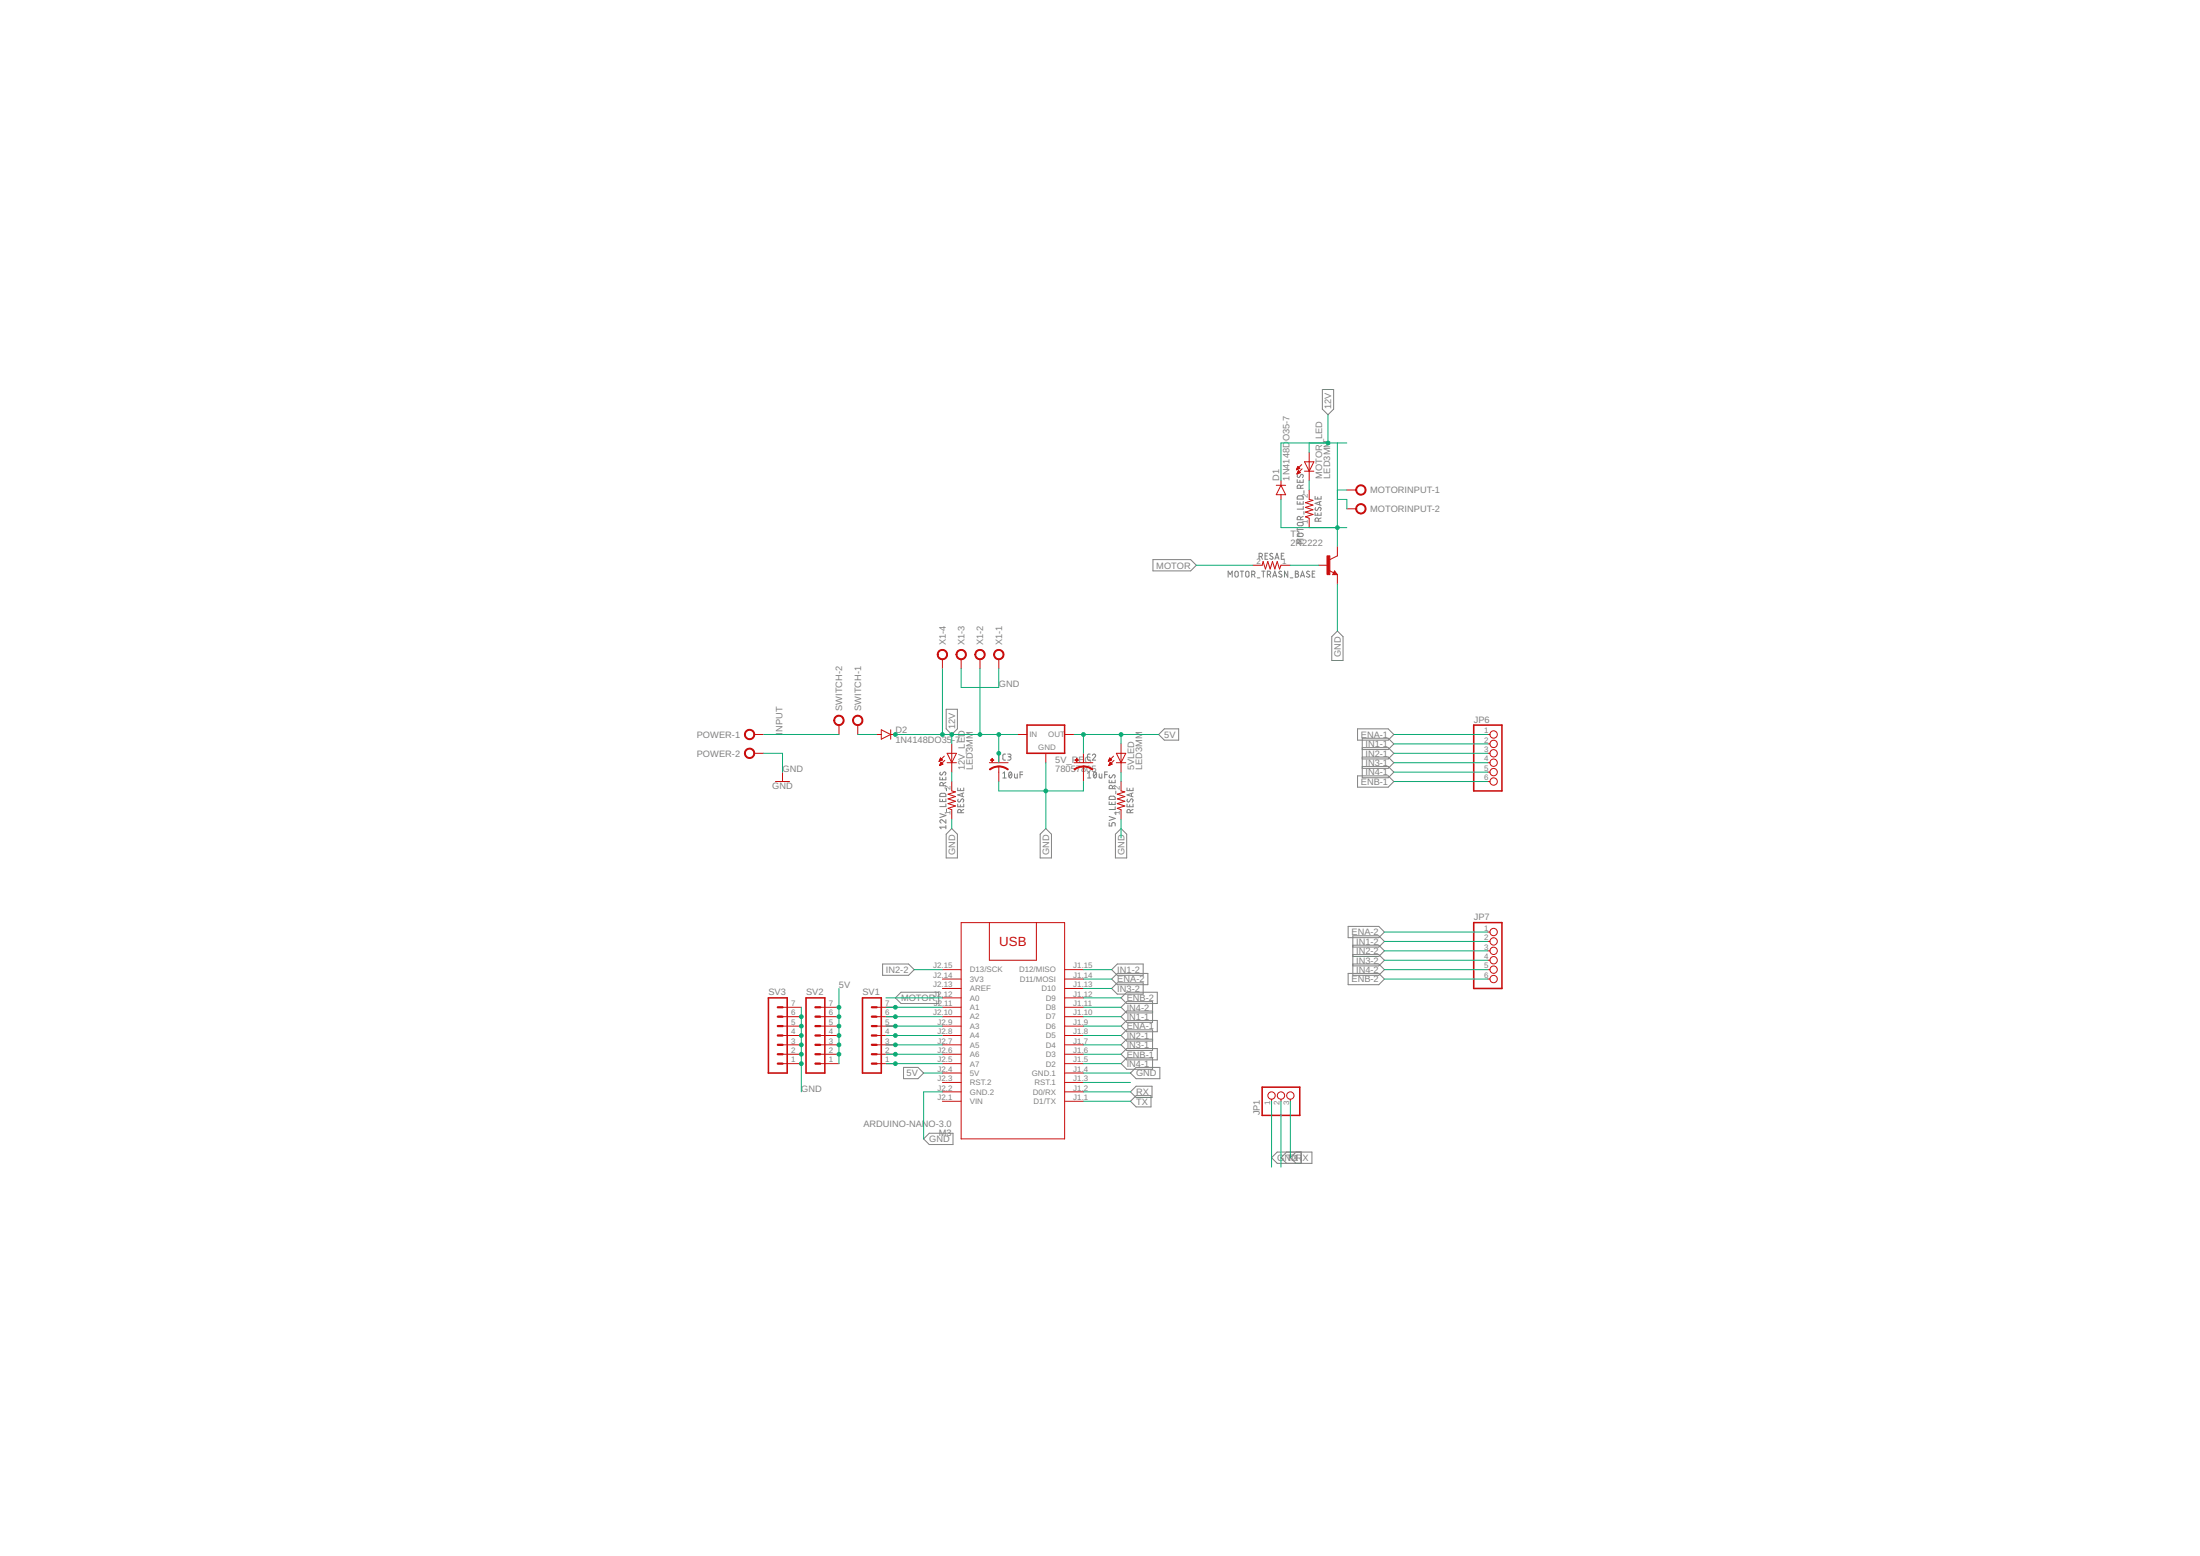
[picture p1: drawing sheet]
<svg xmlns="http://www.w3.org/2000/svg" width="594mm" height="420mm" viewBox="0 0 594 420" stroke-linecap="round" stroke-linejoin="round" font-family="sans-serif">
<g fill="none" stroke="#808080" stroke-width=".27">
<path d="M357.1 105.2h3v5.3l-1.5 1.5-1.5-1.5zM350.3 129.5v.7h1.6v-.7M350.3 135.4v.7h1.6v-.7M350.4 134l1.2-.1 .3 .3v.6h-1.6zM350.4 128.2a.41 .41 0 0 0-.1 .6 .41 .41 0 0 0 .6 .1l.3-.6a.38 .38 0 0 1 .6-.2 .38 .38 0 0 1 .1 .6l-.2 .3M351 129.7v.5M351 135.6v.5M351.2 131.8v-.4a.46 .46 0 0 0-.5-.5 .46 .46 0 0 0-.4 .5v.4h1.6M351.9 139.4l-.7 .4M351.9 136.8v.7h-1.6M351.9 130.9l-.7 .4M352.1 132.5v.7"/>
<path d="M352.1 138.1v.8M355.1 134v.7h1.6v-.7M355.1 138.4v.7h1.6v-.7M355.3 137.1l-.1 .2a.38 .38 0 0 0 .1 .5 .38 .38 0 0 0 .5-.1l.3-.5a.44 .44 0 0 1 .7 0 .44 .44 0 0 1-.3 .7M355.8 134.2v.5M355.8 138.6v.5M356.3 135.5v.8M356.7 139.8l-.7 .4M356.7 135.4l-1.6 .5 1.6 .6M311.3 151.1h10.2l1.5 1.5-1.5 1.6h-10.2zM331.6 155.9v-1.7l.6 .9 .5-.9v1.7M333.6 154.3h.6l.2 1.1a.46 .46 0 0 1-.5 .5 .46 .46 0 0 1-.4-.5z"/>
<path d="M334.9 154.2h.9M335.4 154.2v1.7M336.5 154.3h.6l.2 1.1a.44 .44 0 0 1-.5 .5 .44 .44 0 0 1-.4-.5zM338 155.1h.5a.46 .46 0 0 0 .4-.4 .46 .46 0 0 0-.4-.5h-.5v1.7M338.5 155.1l.4 .8M339.5 156h.7M340 150.3h.5a.46 .46 0 0 0 .4-.5 .46 .46 0 0 0-.4-.4h-.5v1.6M340.6 150.3l.3 .7M340.7 154.2h.9M341.1 154.2v1.7M341.6 150.1h.6M342.2 155.1h.5a.46 .46 0 0 0 .4-.4 .46 .46 0 0 0-.4-.5h-.5v1.7"/>
<path d="M342.3 149.4h-.7v1.6h.7M342.8 155.1l.3 .8M343.7 149.5l-.2-.1a.38 .38 0 0 0-.5 .2 .38 .38 0 0 0 .1 .5l.5 .2a.4 .4 0 0 1 0 .7 .4 .4 0 0 1-.6-.1l-.1-.1M343.7 155.9l.5-1.7 .6 1.7M343.8 155.4h.8M344.3 151l.5-1.6 .6 1.6M344.4 150.6h.8M346 150.1h.5M346.1 154.4l-.2-.1a.38 .38 0 0 0-.5 .1 .38 .38 0 0 0 .1 .5l.5 .3a.44 .44 0 0 1-.1 .7 .44 .44 0 0 1-.6-.3M346.7 149.4h-.7v1.6h.7M347.7 154.2v1.7l-.8-1.7v1.7M348.4 156h.7"/>
<path d="M349.8 154.2h.4a.36 .36 0 0 1 .4 .4 .36 .36 0 0 1-.4 .3 .46 .46 0 0 1 .5 .5 .46 .46 0 0 1-.5 .5h-.4zM349.8 154.9h.4M350.3 143h1.6M350.3 142.5v.9M350.4 144.1l1.1-.1a.46 .46 0 0 1 .4 .4 .46 .46 0 0 1-.4 .5l-1.1-.2-.1-.3zM350.4 141.2l1.1-.1a.46 .46 0 0 1 .4 .4 .46 .46 0 0 1-.4 .5l-1.1-.2-.1-.3zM351.2 155.9l.5-1.7 .6 1.7M351.2 140.3v-.4a.46 .46 0 0 0-.5-.5 .46 .46 0 0 0-.4 .5v.4h1.6M351.3 155.4h.8M351.9 145.6h-1.6l.9 .6-.9 .5h1.6M353.6 154.4l-.2-.1a.37 .37 0 0 0-.5 .1 .37 .37 0 0 0 .1 .5l.5 .3a.4 .4 0 0 1 .1 .6 .4 .4 0 0 1-.6-.1l-.2-.1M354.4 154.9h.5"/>
<path d="M355.1 154.2h-.7v1.7h.7M356 140.7v-.4a.46 .46 0 0 0-.4-.5 .46 .46 0 0 0-.5 .5v.4h1.6M361.1 170.4l1.6 1.5v6.5h-3.1v-6.5zM255.5 191.5h3v5.3l-1.5 1.5-1.5-1.5zM312.9 198.3l1.5-1.5h3.9v3.1h-3.9zM366.6 196.8h8.3l1.5 1.5-1.5 1.6h-8.3zM253.8 209.8v.8h1.6v-.8M253.8 215.7v.8h1.6v-.8M253.8 219.7l1.6 .5-1.6 .6M253.9 214.3l1.2-.1 .3 .3v.6h-1.6zM253.9 208.5l-.1 .2a.38 .38 0 0 0 .1 .5 .38 .38 0 0 0 .6-.1l.2-.5a.44 .44 0 0 1 .7 .1 .44 .44 0 0 1-.2 .6M254.5 210v.6"/>
<path d="M254.5 215.9v.6M254.7 212.2v-.5a.46 .46 0 0 0-.5-.4 .46 .46 0 0 0-.4 .4v.5h1.6M255.4 217.1v.7h-1.6M255.4 211.3l-.7 .3M255.6 212.8v.8M255.6 218.5v.7M258.6 217.1v.7h1.6v-.7M258.6 212.8v.7h1.6v-.7M258.7 215.8v.2a.38 .38 0 0 0 .1 .5 .38 .38 0 0 0 .5-.1l.3-.5a.41 .41 0 0 1 .6-.1 .41 .41 0 0 1-.1 .7l-.1 .1M259.3 212.9v.6M259.3 217.3v.5M259.5 219.5v-.5a.46 .46 0 0 0-.4-.4 .46 .46 0 0 0-.5 .4v.5h1.6"/>
<path d="M259.8 214.2v.9M260.2 218.6l-.7 .3M260.2 214.1l-1.6 .6 1.6 .5M270.8 208.8l.5-.4v1.7M270.8 210.1h.9M271.5 203.6h-.5l-.2 .4v1l.7 .3M272.1 203.6h.5a.36 .36 0 0 1 .4 .4 .36 .36 0 0 1-.4 .3h-.3M272.6 204.3a.46 .46 0 0 1 .4 .5 .46 .46 0 0 1-.4 .5h-.5M272.6 208.6l.2-.2a.88 .88 0 0 1 .5 .9 .88 .88 0 0 1-.6 .7l-.3-.5zM273.2 208.8l-.7 .9M274 209v.9l.2 .2h.5v-1.1M275.4 209.2h.8"/>
<path d="M276.2 208.4h-.8v1.7M293.7 210.1h.9M293.7 208.8l.4-.4v1.7M294.4 203.6h-.5l-.2 .4v1l.7 .3M295 204a.44 .44 0 0 1 .6-.4 .44 .44 0 0 1 .1 .7l-.7 1h.9M295.4 208.6l.3-.2a.88 .88 0 0 1 .4 .9 .88 .88 0 0 1-.5 .7l-.3-.5zM296 208.8l-.7 .9M296.8 209v.9l.3 .2h.4v-1.1M298.3 209.2h.7M299 208.4h-.7v1.7M299.5 210.6v.7h1.6v-.7M299.5 216.5v.7h1.6v-.7"/>
<path d="M299.6 215.1l1.2-.1 .3 .3v.6h-1.6zM299.6 209.3a.41 .41 0 0 0 0 .6 .41 .41 0 0 0 .6 0l.3-.5a.44 .44 0 0 1 .7 0 .44 .44 0 0 1-.3 .7M300.2 210.8v.5M300.2 216.7v.5M300.4 213v-.5a.44 .44 0 0 0-.4-.5 .44 .44 0 0 0-.5 .5v.5h1.6M301.1 217.9v.7h-1.6M301.1 212l-.7 .4M301.3 213.6v.7M301.3 219.2v.8M304.3 212.8v.7h1.7v-.7M304.3 217.1v.7h1.7v-.7M304.5 215.8a.41 .41 0 0 0-.1 .6 .41 .41 0 0 0 .6 0l.3-.5a.45 .45 0 0 1 .7 .1 .45 .45 0 0 1-.3 .6"/>
<path d="M305.1 212.9v.6M305.1 217.3v.5M305.2 219.5v-.5a.44 .44 0 0 0-.4-.4 .44 .44 0 0 0-.5 .4v.5h1.7M305.5 214.2v.9M306 218.6l-.8 .3M306 214.1l-1.7 .6 1.7 .5M366.6 209.5h8.3l1.5 1.5-1.5 1.6h-8.3zM367.9 201.9h7l1.5 1.5-1.5 1.5h-7M367.9 202.4h7l1.5-1.5-1.5-1.6h-7v10.7h7l1.5-1.5-1.5-1.5h-7M367.9 204.4h7l1.5 1.6-1.5 1.5h-7M255.4 221.3v.9l-.9-.7a.45 .45 0 0 0-.7 .1 .45 .45 0 0 0 .3 .6M255.4 223.4h-1.6l.3 .4"/>
<path d="M255.4 222.9v.9M257 223.7l1.5 1.6v6.4h-3v-6.4zM280.9 225.3l1.5-1.6 1.5 1.6v6.4h-3zM299.5 222.1v.9h.7v-.5a.46 .46 0 0 1 .5-.4 .46 .46 0 0 1 .4 .4v.5M299.5 220.5l1.6 .5-1.6 .6M301.2 225.3l1.5-1.6 1.5 1.6v6.4h-3zM364 250.1h8.3l1.5 1.6-1.5 1.5h-8.3zM365.3 255.7h7l1.5-1.5-1.5-1.5h-7v10.7h7l1.5-1.6-1.5-1.5h-7M365.3 255.2h7l1.5 1.6-1.5 1.5h-7M365.3 257.8h7l1.5 1.5-1.5 1.5h-7M238.3 260.3h7l1.6 1.5-1.6 1.6h-7zM241.8 269.5l1.5-1.6h10.2v3.1h-10.2z"/>
<path d="M300.2 264.4l1.5-1.6h8.3v3.1h-8.3zM300.2 261.8l1.5-1.5h7v3.1h-7zM300.2 266.9l1.5-1.5h7v3h-7zM302.7 277.1l1.5-1.6h8.3v3.1h-8.3zM302.7 269.5l1.5-1.6h8.3v3.1h-8.3zM311.2 273h-7l-1.5 1.5 1.5 1.6h7v-5.6h-7l-1.5 1.5 1.5 1.5h7M364 262.8h8.3l1.5 1.6-1.5 1.5h-8.3zM244 288.2h3.9l1.5 1.6-1.5 1.5h-3.9zM302.7 284.7l1.5-1.6h8.3v3.1h-8.3zM304.2 285.7h7v3h-7l-1.5-1.5zM305.3 289.8l1.5-1.6h6.4v3.1h-6.4zM305.3 294.8l1.5-1.5h4.3v3.1h-4.3z"/>
<path d="M305.3 297.4l1.5-1.6h4v3.1h-4zM311.2 280.6h-7l-1.5 1.5 1.5 1.6h7v-5.6h-7l-1.5 1.5 1.5 1.5h7M249.4 307.5l1.5-1.5h6.4v3.1h-6.4zM343.4 312.6l1.5-1.5h9.4v3h-9.4zM347.4 311.1l-1.5 1.5 1.5 1.5M350 311.1l-1.6 1.5 1.6 1.5M351.3 311.1v3M351.4 311.1v3"/>
</g>
<g fill="none" stroke="#c90d0c" stroke-width=".27">
<path d="M344.6 131h2.6M345.9 129.8v1.2M345.9 133.6v1.3M345.9 131l1.3 2.6h-2.6zM350.1 126.8h.1M350.2 126.7h.3M350.2 126.6h.6M350.3 126.4h.6M350.3 127.9h.2M350.3 127.8h.5M350.3 126.3h.5M350.4 126.2h.3"/>
<path d="M350.4 127.6h.6M350.4 126.1h.2M350.4 127.5h.6M350.5 126l.5 .5-.9 .4zM350.5 127.4h.4M350.5 127.3h.3M350.6 127.1h.1M350.6 127.1l-.4 .9M350.6 127.1l.5 .5-.9 .4M351.5 125.5l-1.4 1.4M351.6 126.6l-1.4 1.4M352.3 124.7h2.5l-1.3 2.5z"/>
<path d="M352.3 127.2h2.5M353.5 122.2v7.6M353.5 132.3v2.6l1 .2-2 .6 2 .7-2 .6 2 .6-2 .7 2 .6-2 .7 1 .3v2.6M363.7 132.3h2.5M363.7 137.4h2.5M338.3 152.6h2.5l.3-1 .6 2 .6-2 .7 2 .6-2 .7 2 .6-2 .6 2 .4-1h2.5M356.1 152.6h2.5M358.9 154.1l1.2 .6M360.4 154.2l.7 1h-1.2zM360.4 154.7l.1 .2h-.4l.3-.5 .5 .6h-.8M361.1 147.6v2.5l-2 1M361.1 155.2v2.5"/>
<path d="M254.5 178v2.6M259.5 178v2.6M264.6 178v2.6M269.7 178v2.6M203.7 198.3h2.5M226.5 195.8v2.5M231.6 195.8v2.5M236.7 198.3h1.3M238 197.1l2.5 1.2-2.5 1.3zM240.5 198.3h1.3M240.5 197.1v2.5M274.8 198.3h2.5"/>
<path d="M287.5 198.3h2.5M401.8 198.3h.5M203.7 203.4h2.5M209.4 211h3.8M211.3 208.5v2.5M253.6 205.6h.1M253.6 205.4h.3M253.7 205.3h.5M253.7 205.2h.7M253.7 206.7h.2M253.8 205.1h.6M253.8 206.5h.3"/>
<path d="M253.9 205h.4M253.9 206.4h.5M253.9 204.9h.2M253.9 206.3h.7M254 204.7h.1M254 206.2h.4M254 204.7l.5 .5-.9 .4zM254 206.1h.3M254.1 205.9h.1M254.1 205.8l.5 .5-.9 .4zM255 204.2l-1.4 1.4M255.1 205.3l-1.4 1.4"/>
<path d="M255.8 203.4h2.5l-1.3 2.6zM255.8 206h2.5M257 200.9v7.6M257 211v2.6l1 .2-2 .7 2 .6-2 .6 2 .7-2 .6 2 .6-2 .7 1 .4v2.5M267.2 206h5M269.7 203.4v2.6M269.7 207v4M282.4 203.4v2.6M290 206h5.1M292.6 203.4v2.6M292.6 207v4M299.3 205.6h.1"/>
<path d="M299.4 205.4h.2M299.4 205.3h.5M299.5 205.2h.7M299.5 206.7h.1M299.5 205.1h.6M299.5 206.5h.4M299.6 206.4h.5M299.6 205h.4M299.6 204.9h.2M299.6 206.3h.7M299.7 204.7h.1M299.7 206.2h.4"/>
<path d="M299.7 204.7l.5 .5-.9 .4zM299.7 206.1h.3M299.8 205.9h.1M300.3 206.3l-.5-.5-.4 .9M300.3 206.3l-.9 .4M300.7 204.2l-1.4 1.4M300.8 205.3l-1.4 1.4M301.5 203.4h2.5l-1.3 2.6zM301.5 206h2.5M302.7 200.9v7.6M302.7 211v2.6l1 .2-2 .7 2 .6-2 .6 2 .7-2 .6 2 .6-2 .7 1 .4v2.5M401.8 200.9h.5"/>
<path d="M401.8 203.4h.5M401.8 206h.5M401.8 208.5h.5M401.8 211h.5M259.5 249.1h28v58.4h-28zM267.2 249.1v10.2h12.7v-10.2M401.8 259.3h.5M401.8 251.7h.5M401.8 254.2h.5M401.8 256.8h.5M211.3 279.6h5.1M211.3 277.1h5.1"/>
<path d="M211.3 274.5h5.1M211.3 272h5.1M221.5 279.6h5M221.5 277.1h5M221.5 274.5h5M221.5 272h5M236.7 279.6h5.1M236.7 277.1h5.1M236.7 274.5h5.1M236.7 272h5.1M254.5 279.6h5M254.5 277.1h5"/>
<path d="M254.5 274.5h5M254.5 272h5M254.5 269.5h5M254.5 266.9h5M254.5 264.4h5M254.5 261.8h5M287.5 279.6h5.1M287.5 277.1h5.1M287.5 274.5h5.1M287.5 272h5.1M287.5 269.5h5.1M287.5 266.9h5.1"/>
<path d="M287.5 264.4h5.1M287.5 261.8h5.1M401.8 264.4h.5M401.8 261.8h.5M211.3 287.2h5.1M211.3 284.7h5.1M211.3 282.1h5.1M221.5 287.2h5M221.5 284.7h5M221.5 282.1h5M236.7 287.2h5.1M236.7 284.7h5.1"/>
<path d="M236.7 282.1h5.1M254.5 297.4h5M254.5 294.8h5M254.5 292.3h5M254.5 289.8h5M254.5 287.2h5M254.5 284.7h5M254.5 282.1h5M287.5 297.4h5.1M287.5 294.8h5.1M287.5 292.3h5.1M287.5 289.8h5.1"/>
<path d="M287.5 287.2h5.1M287.5 284.7h5.1M287.5 282.1h5.1M343.4 296.8v.6M345.9 296.8v.6M348.4 296.8v.6"/>
<circle cx="403.3" cy="198.3" r=".99"/>
<circle cx="403.3" cy="203.4" r=".99"/>
<circle cx="403.3" cy="206" r=".99"/>
<circle cx="403.3" cy="208.5" r=".99"/>
<circle cx="403.3" cy="200.9" r=".99"/>
<circle cx="403.3" cy="211" r=".99"/>
<circle cx="403.3" cy="254.2" r=".99"/>
<circle cx="403.3" cy="256.8" r=".99"/>
<circle cx="403.3" cy="259.3" r=".99"/>
<circle cx="403.3" cy="251.7" r=".99"/>
<circle cx="403.3" cy="264.4" r=".99"/>
<circle cx="403.3" cy="261.8" r=".99"/>
<circle cx="343.4" cy="295.8" r=".99"/>
<circle cx="345.9" cy="295.8" r=".99"/>
<circle cx="348.4" cy="295.8" r=".99"/>
</g>
<path d="M277.3 195.8h10.2v7.6h-10.2zM398 195.8h7.6v17.8h-7.6zM398 249.1h7.6v17.8h-7.6zM207.5 269.5h5.1v20.3h-5.1zM217.7 269.5h5v20.3h-5zM232.9 269.5h5.1v20.3h-5.1zM340.8 293.6h10.2v7.6h-10.2z" fill="none" stroke="#c90d0c" stroke-width=".42"/>
<g fill="#c90d0c" stroke="#c90d0c" stroke-width=".27">
<path d="M230.6 193.6a1.4 1.4 0 0 1 2.2 .2 1.4 1.4 0 0 1-.8 2.1 1.4 1.4 0 0 1-1.8-1.4h.3a1.14 1.14 0 0 1 1.7-.9 1.14 1.14 0 0 1 .1 1.9 1.14 1.14 0 0 1-1.8-.7v-.3h-.3z" fill-rule="evenodd"/>
<path d="M225.5 193.6a1.4 1.4 0 0 1 2.2 .2 1.4 1.4 0 0 1-.8 2.1 1.4 1.4 0 0 1-1.8-1.4h.3a1.14 1.14 0 0 1 1.7-.9 1.14 1.14 0 0 1 .1 1.9 1.14 1.14 0 0 1-1.8-.7v-.3h-.3z" fill-rule="evenodd"/>
<path d="M201.4 197.4a1.4 1.4 0 0 1 2.2 .2 1.4 1.4 0 0 1-.8 2.1 1.4 1.4 0 0 1-1.8-1.4h.3a1.14 1.14 0 0 1 1.6-1 1.14 1.14 0 0 1 .3 1.9 1.14 1.14 0 0 1-1.9-.6v-.3h-.3z" fill-rule="evenodd"/>
<path d="M201.4 202.5a1.39 1.39 0 0 1 2.2 .2 1.39 1.39 0 0 1-.8 2.1 1.39 1.39 0 0 1-1.8-1.4h.3a1.14 1.14 0 0 1 1.6-1 1.14 1.14 0 0 1 .3 1.9 1.14 1.14 0 0 1-1.9-.6v-.3h-.3z" fill-rule="evenodd"/>
<path d="M269.7 206.8l1.4 .3 1.2 .6-.2 .2-1.4-.7-1-.1z" fill-rule="evenodd"/>
<path d="M267.2 207.7l1.2-.6 1.3-.3v.3l-1 .1-1.4 .7z" fill-rule="evenodd"/>
<path d="M292.6 206.8l1.3 .3 1.2 .6-.1 .2-1.4-.7-1-.1z" fill-rule="evenodd"/>
<path d="M290 207.7l1.2-.6 1.4-.3v.3l-1.1 .1-1.3 .7z" fill-rule="evenodd"/>
<path d="M268.7 175.8a1.4 1.4 0 0 1 2.2 .2 1.4 1.4 0 0 1-.8 2.1 1.4 1.4 0 0 1-1.8-1.4h.3a1.15 1.15 0 0 1 1.6-1 1.15 1.15 0 0 1 .3 1.9 1.15 1.15 0 0 1-1.9-.6v-.3h-.3z" fill-rule="evenodd"/>
<path d="M263.6 175.8a1.4 1.4 0 0 1 2.2 .2 1.4 1.4 0 0 1-.8 2.1 1.4 1.4 0 0 1-1.8-1.4h.3a1.15 1.15 0 0 1 1.6-1 1.15 1.15 0 0 1 .3 1.9 1.15 1.15 0 0 1-1.9-.6v-.3h-.3z" fill-rule="evenodd"/>
<path d="M258.5 175.8a1.4 1.4 0 0 1 2.3 .2 1.4 1.4 0 0 1-.9 2.1 1.4 1.4 0 0 1-1.8-1.4h.3a1.15 1.15 0 0 1 1.6-1 1.15 1.15 0 0 1 .3 1.9 1.15 1.15 0 0 1-1.9-.6v-.3h-.3z" fill-rule="evenodd"/>
<path d="M253.4 175.8a1.4 1.4 0 0 1 2.3 .2 1.4 1.4 0 0 1-.8 2.1 1.4 1.4 0 0 1-1.8-1.4h.2a1.14 1.14 0 0 1 1.7-.9 1.14 1.14 0 0 1 .2 1.9 1.14 1.14 0 0 1-1.8-.7l-.1-.3h-.2z" fill-rule="evenodd"/>
<path d="M366.5 131.4a1.39 1.39 0 0 1 2.2 .2 1.39 1.39 0 0 1-.8 2.1 1.39 1.39 0 0 1-1.8-1.4h.3a1.14 1.14 0 0 1 1.6-.9 1.14 1.14 0 0 1 .2 1.9 1.14 1.14 0 0 1-1.8-.7v-.3h-.3z" fill-rule="evenodd"/>
<path d="M366.5 136.4a1.39 1.39 0 0 1 2.2 .3 1.39 1.39 0 0 1-.8 2 1.39 1.39 0 0 1-1.8-1.3h.3a1.14 1.14 0 0 1 1.6-1 1.14 1.14 0 0 1 .2 2 1.14 1.14 0 0 1-1.8-.7v-.3h-.3z" fill-rule="evenodd"/>
</g>
<g fill="#c90d0c" stroke="#c90d0c" stroke-width=".27">
<path d="M267.5 205.2l.9 .1z"/>
<path d="M267.8 204.8l.2 .9z"/>
<path d="M290.3 205.2l.9 .1z"/>
<path d="M290.7 204.8l.1 .9z"/>
<path d="M358.4 150.1h.7v5.1h-.7z"/>
</g>
<g fill="none" stroke="#c90d0c" stroke-width=".61">
<path d="M210 277.1h1.3M210 279.6h1.3M210 272h1.3M210 274.5h1.3M220.2 277.1h1.3M220.2 279.6h1.3M220.2 272h1.3M220.2 274.5h1.3M235.4 277.1h1.3M235.4 279.6h1.3M235.4 272h1.3M235.4 274.5h1.3"/>
<path d="M210 282.1h1.3M210 284.7h1.3M210 287.2h1.3M220.2 282.1h1.3M220.2 284.7h1.3M220.2 287.2h1.3M235.4 282.1h1.3M235.4 284.7h1.3M235.4 287.2h1.3"/>
</g>
<g fill="none" stroke="#0dab76" stroke-width=".27">
<path d="M353.5 119.6v2.6M358.6 112v7.6M361.1 119.6v28M363.7 119.6h-17.8v10.2M345.9 134.9v7.6h17.8M353.5 129.8v2.5M361.1 134.9h2.6v2.5M361.1 132.3h2.6M323 152.6h15.3M348.4 152.6h7.7M361.1 157.7v12.7M206.2 198.3h20.3"/>
<path d="M231.6 198.3h5.1M241.8 198.3h33M254.5 180.6v17.7M257 198.3v2.6M259.5 180.6v5h10.2v-5M264.6 180.6v17.7M269.7 198.3v7.7M290 198.3h22.9M292.6 198.3v5.1M302.7 198.3v2.6M376.4 198.3h25.4M206.2 203.4h5.1v5.1"/>
<path d="M257 208.5v2.5M269.7 211v2.6h22.9v-2.6M282.4 206v17.7M302.7 208.5v2.5M376.4 203.4h25.4M376.4 200.9h25.4M376.4 206h25.4M376.4 208.5h25.4M376.4 211h25.4M257 221.2v2.5M302.7 221.2v5.1M373.8 251.7h28"/>
<path d="M373.8 254.2h28M373.8 256.8h28M373.8 259.3h28M216.4 272v22.8M226.5 266.9v20.3M239.2 277.1h15.3M239.2 274.5h15.3M239.2 279.6h15.3M239.2 272h15.3M239.2 269.5h15.3M246.9 261.8h7.6M292.6 277.1h10.1"/>
<path d="M292.6 274.5h10.1M292.6 279.6h10.1M292.6 264.4h7.6M292.6 261.8h7.6M292.6 266.9h7.6M292.6 272h10.1M292.6 269.5h10.1M373.8 264.4h28M373.8 261.8h28M239.2 282.1h15.3M239.2 287.2h15.3M239.2 284.7h15.3"/>
<path d="M249.4 289.8h5.1M254.5 294.8h-5.1v12.7M292.6 294.8h12.7M292.6 289.8h12.7M292.6 282.1h10.1M292.6 287.2h10.1M292.6 284.7h10.1M292.6 292.3h12.7M292.6 297.4h12.7M343.4 297.4v17.8M345.9 297.4v17.8M348.4 297.4v15.2"/>
</g>
<g fill="#0dab76" stroke="#0dab76" stroke-width=".27">
<circle cx="282.4" cy="213.6" r=".51"/>
<circle cx="216.4" cy="274.5" r=".51"/>
<circle cx="216.4" cy="277.1" r=".51"/>
<circle cx="216.4" cy="279.6" r=".51"/>
<circle cx="216.4" cy="282.1" r=".51"/>
<circle cx="216.4" cy="284.7" r=".51"/>
<circle cx="216.4" cy="287.2" r=".51"/>
<circle cx="302.7" cy="198.3" r=".51"/>
<circle cx="292.6" cy="198.3" r=".51"/>
<circle cx="226.5" cy="274.5" r=".51"/>
<circle cx="226.5" cy="277.1" r=".51"/>
<circle cx="226.5" cy="279.6" r=".51"/>
<circle cx="226.5" cy="284.7" r=".51"/>
<circle cx="226.5" cy="282.1" r=".51"/>
<circle cx="226.5" cy="272" r=".51"/>
<circle cx="241.8" cy="198.3" r=".51"/>
<circle cx="257" cy="198.3" r=".51"/>
<circle cx="269.7" cy="198.3" r=".51"/>
<circle cx="269.7" cy="203.4" r=".51"/>
<circle cx="254.5" cy="198.3" r=".51"/>
<circle cx="264.6" cy="198.3" r=".51"/>
<circle cx="358.6" cy="119.6" r=".51"/>
<circle cx="241.8" cy="287.2" r=".51"/>
<circle cx="241.8" cy="284.7" r=".51"/>
<circle cx="241.8" cy="282.1" r=".51"/>
<circle cx="241.8" cy="279.6" r=".51"/>
<circle cx="241.8" cy="277.1" r=".51"/>
<circle cx="241.8" cy="274.5" r=".51"/>
<circle cx="241.8" cy="272" r=".51"/>
<circle cx="361.1" cy="142.5" r=".51"/>
</g>
<text font-size="3.6" fill="#c90d0c" x="269.8" y="255.5">USB</text>
<g font-size="2.5" fill="#808080">
<text x="359.5" y="110.5" transform="rotate(-90 359.5 110.5)">12V</text>
<text x="348.2" y="119.2" transform="rotate(-90 348.2 119.2)">O35-7</text>
<text x="345.4" y="129.8" transform="rotate(-90 345.4 129.8)">D1</text>
<text x="348.2" y="129.8" transform="rotate(-90 348.2 129.8)">1N4148D</text>
<text x="357.1" y="129.3" transform="rotate(-90 357.1 129.3)">MOTOR_LED</text>
<text x="359.2" y="129.3" transform="rotate(-90 359.2 129.3)">LED3MM</text>
<text x="370" y="133.2">MOTORINPUT-1</text>
<text x="370" y="138.3">MOTORINPUT-2</text>
<text x="348.4" y="147.5">2N2222</text>
<text x="348.4" y="145">T1</text>
<text x="312.3" y="153.5">MOTOR</text>
<text x="255.4" y="174.2" transform="rotate(-90 255.4 174.2)">X1-4</text>
<text x="260.4" y="174.2" transform="rotate(-90 260.4 174.2)">X1-3</text>
<text x="265.5" y="174.2" transform="rotate(-90 265.5 174.2)">X1-2</text>
<text x="270.6" y="174.2" transform="rotate(-90 270.6 174.2)">X1-1</text>
<text x="362" y="177.5" transform="rotate(-90 362 177.5)">GND</text>
<text x="269.7" y="185.6">GND</text>
<text x="227.4" y="192" transform="rotate(-90 227.4 192)">SWITCH-2</text>
<text x="232.5" y="192" transform="rotate(-90 232.5 192)">SWITCH-1</text>
<text x="211.3" y="197.6" transform="rotate(-90 211.3 197.6)">NPUT</text>
<text x="241.8" y="197.9">D2</text>
<text x="257.9" y="196.8" transform="rotate(-90 257.9 196.8)">12V</text>
<text x="398" y="195.2">JP6</text>
<text x="188.1" y="199.2">POWER-1</text>
<text x="211.3" y="198.3" transform="rotate(-90 211.3 198.3)">I</text>
<text x="241.8" y="200.6">1N4148DO35</text>
<text x="257.1" y="200.6">-7</text>
<text x="314.4" y="199.2">5V</text>
<text x="367.5" y="199.2">ENA-1</text>
<text x="368.7" y="201.8">IN1-1</text>
<text x="188.1" y="204.3">POWER-2</text>
<text x="211.3" y="208.5">GND</text>
<text x="260.6" y="208" transform="rotate(-90 260.6 208)">12V_LED</text>
<text x="262.7" y="208" transform="rotate(-90 262.7 208)">LED3MM</text>
<text x="285" y="208.5">78057805</text>
<text x="285" y="206">5V_REG</text>
<text x="306.3" y="208" transform="rotate(-90 306.3 208)">5VLED</text>
<text x="308.4" y="208" transform="rotate(-90 308.4 208)">LED3MM</text>
<text x="368.7" y="204.3">IN2-1</text>
<text x="368.7" y="206.8">IN3-1</text>
<text x="368.7" y="209.4">IN4-1</text>
<text x="208.5" y="213.1">GND</text>
<text x="367.5" y="211.9">ENB-1</text>
<text x="257.9" y="230.8" transform="rotate(-90 257.9 230.8)">GND</text>
<text x="283.3" y="230.8" transform="rotate(-90 283.3 230.8)">GND</text>
<text x="303.6" y="230.8" transform="rotate(-90 303.6 230.8)">GND</text>
<text x="398" y="248.5">JP7</text>
<text x="364.9" y="252.6">ENA-2</text>
<text x="366.2" y="255.1">IN1-2</text>
<text x="366.2" y="257.6">IN2-2</text>
<text x="239.2" y="262.7">IN2-2</text>
<text x="301.7" y="262.7">IN1-2</text>
<text x="366.2" y="260.2">IN3-2</text>
<text x="366.2" y="262.7">IN4-2</text>
<text x="207.5" y="268.7">SV3</text>
<text x="217.7" y="268.7">SV2</text>
<text x="226.5" y="266.9">5V</text>
<text x="232.9" y="268.7">SV1</text>
<text x="301.7" y="265.3">ENA-2</text>
<text x="301.7" y="267.8">IN3-2</text>
<text x="364.9" y="265.3">ENB-2</text>
<text x="243.3" y="270.3">MOTOR</text>
<text x="304.3" y="275.4">IN1-1</text>
<text x="304.3" y="272.9">IN4-2</text>
<text x="304.3" y="270.3">ENB-2</text>
<text x="304.3" y="278">ENA-1</text>
<text x="304.3" y="280.5">IN2-1</text>
<text x="304.3" y="283">IN3-1</text>
<text x="304.3" y="285.6">ENB-1</text>
<text x="244.8" y="290.6">5V</text>
<text x="304.3" y="288.1">IN4-1</text>
<text x="306.8" y="290.6">GND</text>
<text x="216.4" y="294.8">GND</text>
<text x="306.8" y="295.7">RX</text>
<text x="306.8" y="298.3">TX</text>
<text x="233.1" y="304.2">ARDUINO-NANO-3.0</text>
<text x="340.2" y="301.2" transform="rotate(-90 340.2 301.2)">JP1</text>
<text x="250.9" y="308.4">GND</text>
<text x="253.5" y="306.8">M3</text>
<text x="344.9" y="313.5">GNDR</text>
<text x="347.4" y="313.5">TX</text>
<text x="351.8" y="313.5">X</text>
</g>
<g font-size="2.1" fill="#808080">
<text x="353.2" y="134.5" transform="rotate(-90 353.2 134.5)">2</text>
<text x="353.2" y="141.5" transform="rotate(-90 353.2 141.5)">1</text>
<text x="339.3" y="152.3">2</text>
<text x="346.3" y="152.3">1</text>
<text x="400.8" y="198">1</text>
<text x="278" y="199">IN</text>
<text x="280.4" y="202.7">GND</text>
<text x="283" y="199">OUT</text>
<text x="400.8" y="200.5">2</text>
<text x="400.8" y="203.1">3</text>
<text x="400.8" y="205.6">4</text>
<text x="400.8" y="208.1">5</text>
<text x="256.7" y="213.2" transform="rotate(-90 256.7 213.2)">2</text>
<text x="302.4" y="213.2" transform="rotate(-90 302.4 213.2)">2</text>
<text x="400.8" y="210.7">6</text>
<text x="256.7" y="220.2" transform="rotate(-90 256.7 220.2)">1</text>
<text x="302.4" y="220.2" transform="rotate(-90 302.4 220.2)">1</text>
<text x="400.8" y="251.3">1</text>
<text x="400.8" y="253.9">2</text>
<text x="400.8" y="256.4">3</text>
<text x="252" y="261.5">J2.15</text>
<text x="261.9" y="262.6">D13/SCK</text>
<text x="275.2" y="262.6">D12/MISO</text>
<text x="289.8" y="261.5">J1.15</text>
<text x="400.8" y="258.9">4</text>
<text x="400.8" y="261.5">5</text>
<text x="252" y="269.1">J2.12</text>
<text x="252" y="266.5">J2.13</text>
<text x="252" y="264">J2.14</text>
<text x="261.9" y="267.7">AREF</text>
<text x="261.9" y="265.1">3V3</text>
<text x="275.4" y="265.1">D11/MOSI</text>
<text x="281.2" y="267.7">D10</text>
<text x="289.8" y="269.1">J1.12</text>
<text x="289.8" y="266.5">J1.13</text>
<text x="289.8" y="264">J1.14</text>
<text x="400.8" y="264">6</text>
<text x="213.6" y="274.2">6</text>
<text x="213.6" y="271.6">7</text>
<text x="223.8" y="274.2">6</text>
<text x="223.8" y="271.6">7</text>
<text x="239" y="274.2">6</text>
<text x="239" y="271.6">7</text>
<text x="252" y="274.2">J2.10</text>
<text x="252.1" y="271.6">J2.11</text>
<text x="261.9" y="275.3">A2</text>
<text x="261.9" y="272.7">A1</text>
<text x="261.9" y="270.2">A0</text>
<text x="282.4" y="275.3">D7</text>
<text x="282.4" y="272.7">D8</text>
<text x="282.4" y="270.2">D9</text>
<text x="289.8" y="274.2">J1.10</text>
<text x="289.8" y="271.6">J1.11</text>
<text x="213.6" y="281.8">3</text>
<text x="213.6" y="279.2">4</text>
<text x="213.6" y="276.7">5</text>
<text x="223.8" y="281.8">3</text>
<text x="223.8" y="279.2">4</text>
<text x="223.8" y="276.7">5</text>
<text x="239" y="281.8">3</text>
<text x="239" y="279.2">4</text>
<text x="239" y="276.7">5</text>
<text x="253.2" y="281.8">J2.7</text>
<text x="253.2" y="279.2">J2.8</text>
<text x="253.2" y="276.7">J2.9</text>
<text x="261.9" y="280.4">A4</text>
<text x="261.9" y="277.8">A3</text>
<text x="282.4" y="280.4">D5</text>
<text x="282.4" y="277.8">D6</text>
<text x="289.8" y="281.8">J1.7</text>
<text x="289.8" y="279.2">J1.8</text>
<text x="289.8" y="276.7">J1.9</text>
<text x="213.6" y="286.9">1</text>
<text x="213.6" y="284.3">2</text>
<text x="223.8" y="286.9">1</text>
<text x="223.8" y="284.3">2</text>
<text x="239" y="286.9">1</text>
<text x="239" y="284.3">2</text>
<text x="253.2" y="286.9">J2.5</text>
<text x="253.2" y="284.3">J2.6</text>
<text x="261.9" y="288">A7</text>
<text x="261.9" y="285.4">A6</text>
<text x="261.9" y="282.9">A5</text>
<text x="282.4" y="288">D2</text>
<text x="282.4" y="285.4">D3</text>
<text x="282.4" y="282.9">D4</text>
<text x="289.8" y="286.9">J1.5</text>
<text x="289.8" y="284.3">J1.6</text>
<text x="253.2" y="291.9">J2.3</text>
<text x="253.2" y="289.4">J2.4</text>
<text x="261.9" y="293.1">RST.2</text>
<text x="261.9" y="290.5">5V</text>
<text x="278.6" y="290.5">GND.1</text>
<text x="279.3" y="293.1">RST.1</text>
<text x="289.8" y="291.9">J1.3</text>
<text x="289.8" y="289.4">J1.4</text>
<text x="253.2" y="297">J2.1</text>
<text x="253.2" y="294.5">J2.2</text>
<text x="261.9" y="298.1">VIN</text>
<text x="261.9" y="295.6">GND.2</text>
<text x="278.9" y="295.6">D0/RX</text>
<text x="279.1" y="298.1">D1/TX</text>
<text x="289.8" y="297">J1.1</text>
<text x="289.8" y="294.5">J1.2</text>
<text x="343" y="298.4" transform="rotate(-90 343 298.4)">1</text>
<text x="345.5" y="298.4" transform="rotate(-90 345.5 298.4)">2</text>
<text x="348.1" y="298.4" transform="rotate(-90 348.1 298.4)">3</text>
</g>
</svg>
